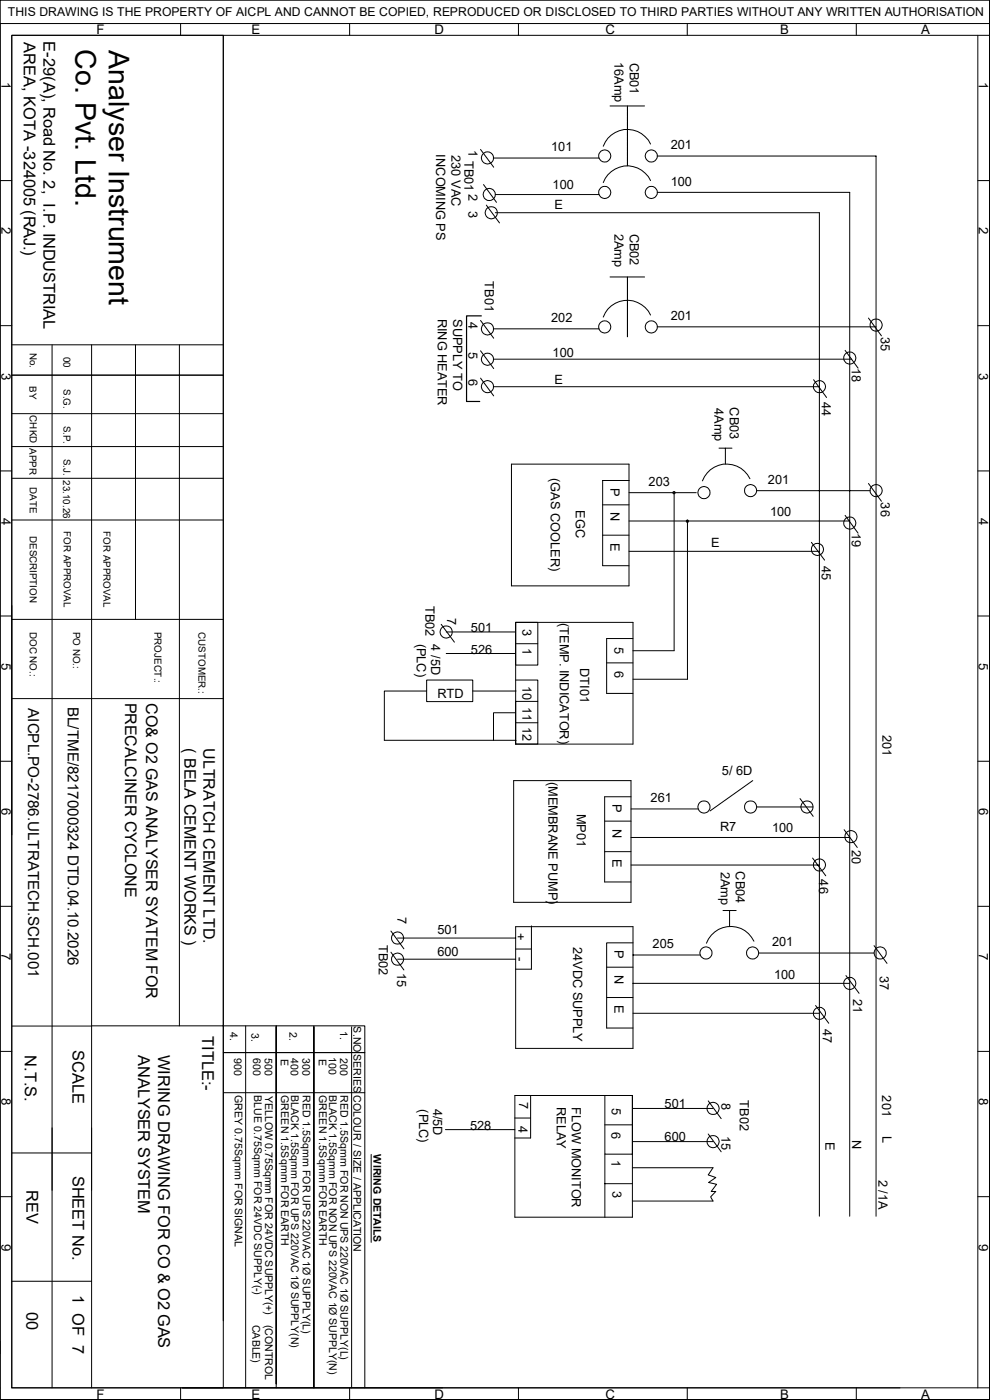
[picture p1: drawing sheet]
<svg xmlns="http://www.w3.org/2000/svg" width="210mm" height="297mm" viewBox="0 0 210 297" stroke-linecap="round" stroke-linejoin="round" font-family="sans-serif">
<g fill="none" stroke="#000" stroke-width=".21">
<path d="M0 0h209.9v296.9h-209.9zM0 5h209.9v291.9h-209.9zM2.5 7.5h44.9v286.9h-44.9zM38.3 5v2.5M47.4 7.5v272.7M74.2 5v2.5M110 5v2.5M145.8 5v2.5M181.7 5v2.5M207.4 7.5v286.9M209.9 7.5h-207.4v286.9h207.4M0 38.3h2.5"/>
<path d="M101.9 31.7l2.8 3.8M102.6 39.2l2.7 3.7M104.7 33.5h22.4M129.4 22.5h7.3M133.1 22.6v1M133.1 23.7v.9M133.1 24.7v1M133.1 25.8v1M133.1 26.8v1M133.1 27.9v1M133.1 29v.9M133.1 30v1"/>
<path d="M133.1 31.1v.9M133.1 32.1v1M133.1 33.2v1M133.1 34.2v1M133.1 22.5h.1M138 30.6a5.5 5.5 0 0 0-5.2-3.1 5.5 5.5 0 0 0-4.8 3.5M138 38.3a5.4 5.4 0 0 0-5.2-3.1 5.4 5.4 0 0 0-4.8 3.5M139.4 33.1h46.4v224.9M207.4 38.3h2.5M103.2 43.5l2.8 3.8M105.1 41.3h22M105.1 45.1h68.7v212.9"/>
<path d="M129.4 58.8h7.3M133.1 59.5v1M133.1 58.8v.6M139.4 40.8h40.9v217.2M0 69.1h2.5M2.5 79.6h44.9M2.5 73.2h44.9M11 73.2v179.3M19.4 73.2v179.3M28.7 73.2v58.2M38.1 73.2v144.4M101.9 68l2.8 3.8"/>
<path d="M101.9 74.4l2.8 3.8M104.7 69.8h22.4M104.7 76.2h76M133.1 60.5v1M133.1 61.6v1M133.1 62.7v.9M133.1 63.7v1M133.1 64.8v.9M133.1 65.8v1M133.1 66.9v1M133.1 67.9v1M133.1 69v1"/>
<path d="M133.1 70.1v.9M133.1 71.1v.4M138 66.8a5.4 5.4 0 0 0-5.2-3.1 5.4 5.4 0 0 0-4.8 3.6M139.4 69.3h46.4M179.3 74.3l2.7 3.8M184.2 67.5l2.8 3.7M207.4 69.1h2.5M0 99.9h2.5M2.5 94.7h44.9M2.5 87.8h44.9M101.9 80.2l2.8 3.8M104.7 82h69.1"/>
<path d="M108.5 98.5h24.9v25.8h-24.9zM152.5 95.1h2.8M153.9 95.1v3.3M172.6 80.6l2.7 3.7M207.4 99.9h2.5M2.5 110.3h44.9M2.5 101.5h44.9M127.8 113.5h5.6M127.8 107.1h5.6M133.4 101.9h-5.6v18.1h5.6M133.4 110.5h46.9M133.4 104.5h14.3"/>
<path d="M133.4 117h40.4M142.8 104.4h.4v.3h-.4zM143 104.5v33.5h-8.7M145.6 110.4h.4v.3h-.4zM145.8 110.3v33.8h-11.5M159.1 101.6a5.5 5.5 0 0 0-5.2-3.1 5.5 5.5 0 0 0-4.9 3.5M160.5 104.1h24.1M172.1 115.1l2.8 3.7M179.3 109.3l2.7 3.8M184.2 102.6l2.8 3.7M0 130.7h2.5M2.5 131.4h44.9"/>
<path d="M2.5 128.5v48.7M93.6 132.5l2.8 3.7M94.7 134.1h14.7M94.7 138.6h14.7M109.4 132h4.7v9.1h-4.7zM109.4 136.6h4.7M109.4 132h24.9v25.9h-24.9zM134.3 135.5h-5.6v11.6h5.6M207.4 130.7h2.5M2.5 148.2h44.9M90.5 144.3h9.8v4.5h-9.8zM90.5 146.6h-9v10.5h28"/>
<path d="M100.3 146.6h9.2M109.4 148.8h4.7v9.1h-4.7zM109.4 144.3h4.7v4.5M109.4 151.2h-4.7v5.9M109.4 153.3h4.7M128.7 140.6h5.6M0 161.5h2.5M109 165.6h24.9v25.8h-24.9zM128.3 174.2h5.6M133.9 177.7h46.4M133.9 171.6h14.2M133.9 169h-5.6v18.1h5.6"/>
<path d="M159.7 165.6l-9.1 6.4M160.5 171.2h12M169.7 169.4l2.8 3.8M179.1 176l2.8 3.8M207.4 161.5h2.5M0 192.3h2.5M82.9 197.5l2.8 3.8M84.3 199h25.1M109.4 196.6h24.9v25.8h-24.9zM112.7 196.4v9.2h-3.3M128.3 180.7h5.6M133.9 183.5h39.9"/>
<path d="M153.4 193.2h2.8M154.8 193.2v3.4M159.9 199.7a5.5 5.5 0 0 0-5.1-3.1 5.5 5.5 0 0 0-4.9 3.5M172.4 182l2.8 3.8M207.4 192.3h2.5M2.5 217.7l74.9-.1v76.8M52.1 217.6v76.8M58.6 217.6v76.8M66.6 217.6v76.8v-76.6M74.6 217.8v76.6M82.9 202l2.8 3.8M84.3 203.5h25.1"/>
<path d="M109.4 201.3h3.3M128.7 211.6h5.6M128.7 205.2h5.6M134.3 208.6h46M134.3 202.6h14.2M134.3 200h-5.6v18.1h5.6M134.3 215h39.5M161 202.2h24.4M173 213.3l2.8 3.8M179.5 207l2.7 3.7M185.4 200.6l2.8 3.8M0 223.1h2.5"/>
<path d="M11 239.3v55.1M19.4 239.3v55.1M47.4 223.3h30M47.4 231.8h30M94.5 239.6h14.7M109.2 232.4h25h-5.9v12.5h5.9v-12.5v25.8h-25zM109.2 237.2h3.4M112.6 232.4v9h-3.4M128.3 238.6h5.9M134.2 235.2h17.1M150.2 233.6l2.8 3.7M207.4 223.1h2.5"/>
<path d="M0 253.9h2.5M2.5 244.6h16.9M78.7 244.9v18.7M128.3 244.9v13.3M128.3 251.1h5.9M134.2 247.7h17.1l-1.1 1.6 1.6 .5-1.5 1.1 1.7 .3-1.1 1.6h.9l-1.1 1.1 .6 .9h-17.1M134.2 242.2h17.1M150.2 240.6l2.8 3.7M207.4 253.9h2.5M2.5 271.8h16.9M38.3 294.4v2.5M74.2 294.4v2.5"/>
<path d="M110 294.4v2.5M145.8 294.4v2.5M181.7 294.4v2.5"/>
<circle cx="103.4" cy="33.5" r="1.29"/>
<circle cx="128.3" cy="33.1" r="1.28"/>
<circle cx="138.2" cy="33.1" r="1.29"/>
<circle cx="103.8" cy="41.3" r="1.29"/>
<circle cx="104.2" cy="45.1" r="1.3"/>
<circle cx="128.3" cy="40.8" r="1.28"/>
<circle cx="138.2" cy="40.8" r="1.29"/>
<circle cx="103.4" cy="69.8" r="1.3"/>
<circle cx="103.4" cy="76.2" r="1.29"/>
<circle cx="128.3" cy="69.4" r="1.29"/>
<circle cx="138.2" cy="69.4" r="1.3"/>
<circle cx="180.3" cy="76" r="1.29"/>
<circle cx="185.8" cy="69" r="1.29"/>
<circle cx="103.4" cy="82" r="1.29"/>
<circle cx="173.8" cy="82" r="1.28"/>
<circle cx="149.4" cy="104.5" r="1.29"/>
<circle cx="159.2" cy="104.1" r="1.29"/>
<circle cx="173.4" cy="116.6" r="1.3"/>
<circle cx="180.3" cy="111" r="1.29"/>
<circle cx="185.9" cy="104.1" r="1.28"/>
<circle cx="94.6" cy="134.1" r="1.3"/>
<circle cx="149.3" cy="171.2" r="1.3"/>
<circle cx="159.2" cy="171.2" r="1.3"/>
<circle cx="171.2" cy="171.2" r="1.3"/>
<circle cx="180.5" cy="177.5" r="1.29"/>
<circle cx="84.3" cy="199" r="1.27"/>
<circle cx="173.8" cy="183.5" r="1.28"/>
<circle cx="84.3" cy="203.5" r="1.27"/>
<circle cx="149.8" cy="202.2" r="1.29"/>
<circle cx="159.7" cy="202.2" r="1.28"/>
<circle cx="173.8" cy="215" r="1.29"/>
<circle cx="180.3" cy="208.6" r="1.29"/>
<circle cx="186.7" cy="202.2" r="1.29"/>
<circle cx="151.3" cy="235.2" r="1.27"/>
<circle cx="151.3" cy="242.2" r="1.29"/>
</g>
<path d="M102.1 67h-3.1v18.2h2.8" fill="none" stroke="#000" stroke-width=".25"/>
<g font-size="6.1">
<text x="16" y="10.4" transform="rotate(90 16 10.4)">Co. Pvt. Ltd.</text>
<text x="23.1" y="10.6" transform="rotate(90 23.1 10.6)">Analyser Instrument</text>
</g>
<g font-size="3.5">
<text x="5.1" y="9" transform="rotate(90 5.1 9)">AREA, KOTA -324005 (RAJ.)</text>
<text x="9.2" y="8.7" transform="rotate(90 9.2 8.7)">E-29(A), Road No. 2, I.P. INDUSTRIAL</text>
<text x="42.9" y="219.8" transform="rotate(90 42.9 219.8)">TITLE:-</text>
<text x="5.2" y="223.8" transform="rotate(90 5.2 223.8)">N.T.S.</text>
<text x="15.4" y="222.7" transform="rotate(90 15.4 222.7)">SCALE</text>
<text x="29.3" y="223.8" transform="rotate(90 29.3 223.8)">ANALYSER SYSTEM</text>
<text x="33.5" y="223.8" transform="rotate(90 33.5 223.8)">WIRING DRAWING FOR CO &amp; O2 GAS</text>
<text x="15.4" y="249.4" transform="rotate(90 15.4 249.4)">SHEET No.</text>
<text x="5.6" y="252.4" transform="rotate(90 5.6 252.4)">REV</text>
<text x="15.4" y="274.8" transform="rotate(90 15.4 274.8)">1 OF 7</text>
<text x="5.6" y="278.3" transform="rotate(90 5.6 278.3)">00</text>
</g>
<g font-size="3.4">
<text x="26.5" y="149.1" transform="rotate(90 26.5 149.1)">PRECALCINER CYCLONE</text>
<text x="31" y="149.2" transform="rotate(90 31 149.2)">CO&amp; O2 GAS ANALYSER SYATEM FOR</text>
<text x="39.1" y="158.8" transform="rotate(90 39.1 158.8)">( BELA CEMENT WORKS )</text>
<text x="43.2" y="158.7" transform="rotate(90 43.2 158.7)">ULTRATCH CEMENT LTD.</text>
</g>
<g font-size="3.2">
<text x="14.4" y="150" transform="rotate(90 14.4 150)">BL/TME/8217000324 DTD.04.10.2026</text>
<text x="6" y="150.2" transform="rotate(90 6 150.2)">AICPL.PO-2786.ULTRATECH.SCH.001</text>
</g>
<g font-size="2.8">
<text x="20.4" y="7.2">F</text>
<text x="53.3" y="7.2">E</text>
<text x="92.2" y="7.2">D</text>
<text x="128.4" y="7.2">C</text>
<text x="165.5" y="7.2">B</text>
<text x="195.4" y="7.2">A</text>
<text x=".3" y="17.4" transform="rotate(90 .3 17.4)">1</text>
<text x="207.6" y="17.4" transform="rotate(90 207.6 17.4)">1</text>
<text x=".3" y="48.3" transform="rotate(90 .3 48.3)">2</text>
<text x="207.6" y="48.3" transform="rotate(90 207.6 48.3)">2</text>
<text x=".3" y="79" transform="rotate(90 .3 79)">3</text>
<text x="207.6" y="79" transform="rotate(90 207.6 79)">3</text>
<text x=".3" y="109.9" transform="rotate(90 .3 109.9)">4</text>
<text x="207.6" y="109.9" transform="rotate(90 207.6 109.9)">4</text>
<text x=".3" y="140.6" transform="rotate(90 .3 140.6)">5</text>
<text x="207.6" y="140.6" transform="rotate(90 207.6 140.6)">5</text>
<text x=".3" y="171.5" transform="rotate(90 .3 171.5)">6</text>
<text x="207.6" y="171.5" transform="rotate(90 207.6 171.5)">6</text>
<text x=".3" y="202.2" transform="rotate(90 .3 202.2)">7</text>
<text x="207.6" y="202.2" transform="rotate(90 207.6 202.2)">7</text>
<text x=".3" y="233" transform="rotate(90 .3 233)">8</text>
<text x="207.6" y="233" transform="rotate(90 207.6 233)">8</text>
<text x=".3" y="263.8" transform="rotate(90 .3 263.8)">9</text>
<text x="207.6" y="263.8" transform="rotate(90 207.6 263.8)">9</text>
<text x="20.4" y="296.8">F</text>
<text x="53.3" y="296.9">E</text>
<text x="92.2" y="296.8">D</text>
<text x="128.4" y="296.8">C</text>
<text x="165.5" y="296.8">B</text>
<text x="195.4" y="296.8">A</text>
</g>
<g font-size="2.7">
<text x="130.4" y="13.1" transform="rotate(90 130.4 13.1)">16Amp</text>
<text x="133.6" y="13.3" transform="rotate(90 133.6 13.3)">CB01</text>
<text x="92.5" y="32.8" transform="rotate(90 92.5 32.8)">INCOMING PS</text>
<text x="95.8" y="32.9" transform="rotate(90 95.8 32.9)">230 VAC</text>
<text x="98.6" y="34.1" transform="rotate(90 98.6 34.1)">TB01</text>
<text x="99.4" y="31.8" transform="rotate(90 99.4 31.8)">1</text>
<text x="116.9" y="32">101</text>
<text x="142.3" y="31.6">201</text>
<text x="99.4" y="41.1" transform="rotate(90 99.4 41.1)">2</text>
<text x="117.2" y="40">100</text>
<text x="142.3" y="39.4">100</text>
<text x="99.4" y="44.9" transform="rotate(90 99.4 44.9)">3</text>
<text x="117.6" y="44.4">E</text>
<text x="130.4" y="49.6" transform="rotate(90 130.4 49.6)">2Amp</text>
<text x="133.6" y="49.6" transform="rotate(90 133.6 49.6)">CB02</text>
<text x="102.8" y="59.7" transform="rotate(90 102.8 59.7)">TB01</text>
<text x="92.9" y="67.6" transform="rotate(90 92.9 67.6)">RING HEATER</text>
<text x="96.1" y="67.7" transform="rotate(90 96.1 67.7)">SUPPLY TO</text>
<text x="99.4" y="68.3" transform="rotate(90 99.4 68.3)">4</text>
<text x="116.9" y="68.3">202</text>
<text x="142.3" y="67.9">201</text>
<text x="186.9" y="71.5" transform="rotate(90 186.9 71.5)">35</text>
<text x="99.4" y="74.6" transform="rotate(90 99.4 74.6)">5</text>
<text x="117.2" y="75.8">100</text>
<text x="99.4" y="80.4" transform="rotate(90 99.4 80.4)">6</text>
<text x="117.6" y="81.4">E</text>
<text x="180.7" y="78.1" transform="rotate(90 180.7 78.1)">18</text>
<text x="151.6" y="86.6" transform="rotate(90 151.6 86.6)">4Amp</text>
<text x="154.8" y="86.4" transform="rotate(90 154.8 86.4)">CB03</text>
<text x="174.4" y="85.3" transform="rotate(90 174.4 85.3)">44</text>
<text x="116.9" y="101.4" transform="rotate(90 116.9 101.4)">(GAS COOLER)</text>
<text x="129.5" y="103.5" transform="rotate(90 129.5 103.5)">P</text>
<text x="137.6" y="103">203</text>
<text x="162.9" y="102.6">201</text>
<text x="186.9" y="106.6" transform="rotate(90 186.9 106.6)">36</text>
<text x="122.2" y="108.2" transform="rotate(90 122.2 108.2)">EGC</text>
<text x="129.5" y="108.7" transform="rotate(90 129.5 108.7)">N</text>
<text x="163.4" y="109.5">100</text>
<text x="180.7" y="113.1" transform="rotate(90 180.7 113.1)">19</text>
<text x="129.5" y="115.2" transform="rotate(90 129.5 115.2)">E</text>
<text x="150.9" y="116">E</text>
<text x="174.4" y="120" transform="rotate(90 174.4 120)">45</text>
<text x="90.3" y="128.5" transform="rotate(90 90.3 128.5)">TB02</text>
<text x="94.9" y="131.1" transform="rotate(90 94.9 131.1)">7</text>
<text x="88.4" y="136.5" transform="rotate(90 88.4 136.5)">(PLC)</text>
<text x="91.5" y="136.7" transform="rotate(90 91.5 136.7)">4 /5D</text>
<text x="99.9" y="134.1">501</text>
<text x="110.9" y="133.4" transform="rotate(90 110.9 133.4)">3</text>
<text x="110.9" y="137.5" transform="rotate(90 110.9 137.5)">1</text>
<text x="118.8" y="132.1" transform="rotate(90 118.8 132.1)">(TEMP. INDICATOR)</text>
<text x="130.3" y="137.2" transform="rotate(90 130.3 137.2)">5</text>
<text x="99.9" y="138.6">526</text>
<text x="123.1" y="141.7" transform="rotate(90 123.1 141.7)">DTI01</text>
<text x="130.3" y="142.4" transform="rotate(90 130.3 142.4)">6</text>
<text x="92.8" y="148.1">RTD</text>
<text x="110.9" y="145.5" transform="rotate(90 110.9 145.5)">10</text>
<text x="110.9" y="150" transform="rotate(90 110.9 150)">11 12</text>
<text x="187.2" y="156" transform="rotate(90 187.2 156)">201</text>
<text x="116.3" y="165.9" transform="rotate(90 116.3 165.9)">(MEMBRANE PUMP)</text>
<text x="153.2" y="164.4">5/ 6D</text>
<text x="122.3" y="172.6" transform="rotate(90 122.3 172.6)">MP01</text>
<text x="129.9" y="170.6" transform="rotate(90 129.9 170.6)">P</text>
<text x="138" y="170.2">261</text>
<text x="129.9" y="175.8" transform="rotate(90 129.9 175.8)">N</text>
<text x="152.7" y="176.4">R7</text>
<text x="163.8" y="176.6">100</text>
<text x="129.9" y="182.2" transform="rotate(90 129.9 182.2)">E</text>
<text x="152.9" y="184.9" transform="rotate(90 152.9 184.9)">2Amp</text>
<text x="156.1" y="184.8" transform="rotate(90 156.1 184.8)">CB04</text>
<text x="180.7" y="180.3" transform="rotate(90 180.7 180.3)">20</text>
<text x="173.8" y="186.6" transform="rotate(90 173.8 186.6)">46</text>
<text x="84.3" y="194.4" transform="rotate(90 84.3 194.4)">7</text>
<text x="109.6" y="198" transform="rotate(90 109.6 198)">+</text>
<text x="80.3" y="200.5" transform="rotate(90 80.3 200.5)">TB02</text>
<text x="92.8" y="198.1">501</text>
<text x="92.8" y="202.9">600</text>
<text x="109.5" y="202.9" transform="rotate(90 109.5 202.9)">-</text>
<text x="121.6" y="200.9" transform="rotate(90 121.6 200.9)">24VDC SUPPLY</text>
<text x="130.3" y="201.6" transform="rotate(90 130.3 201.6)">P</text>
<text x="138.4" y="201.1">205</text>
<text x="163.8" y="200.7">201</text>
<text x="84.3" y="206.3" transform="rotate(90 84.3 206.3)">15</text>
<text x="130.3" y="206.8" transform="rotate(90 130.3 206.8)">N</text>
<text x="164.2" y="207.6">100</text>
<text x="186.6" y="207" transform="rotate(90 186.6 207)">37</text>
<text x="130.3" y="213.2" transform="rotate(90 130.3 213.2)">E</text>
<text x="181" y="212" transform="rotate(90 181 212)">21</text>
<text x="174.6" y="218.3" transform="rotate(90 174.6 218.3)">47</text>
<text x="110.1" y="233.9" transform="rotate(90 110.1 233.9)">7</text>
<text x="157" y="233.4" transform="rotate(90 157 233.4)">TB02</text>
<text x="187.1" y="232.4" transform="rotate(90 187.1 232.4)">201</text>
<text x="88.9" y="235.3" transform="rotate(90 88.9 235.3)">(PLC)</text>
<text x="91.9" y="235.2" transform="rotate(90 91.9 235.2)">4/5D</text>
<text x="99.7" y="239.6">528</text>
<text x="110" y="238.9" transform="rotate(90 110 238.9)">4</text>
<text x="118.1" y="234.9" transform="rotate(90 118.1 234.9)">RELAY</text>
<text x="121.3" y="234.9" transform="rotate(90 121.3 234.9)">FLOW MONITOR</text>
<text x="129.8" y="235.2" transform="rotate(90 129.8 235.2)">5</text>
<text x="141" y="235.1">501</text>
<text x="153" y="234.1" transform="rotate(90 153 234.1)">8</text>
<text x="129.7" y="240.1" transform="rotate(90 129.7 240.1)">6</text>
<text x="141" y="242.1">600</text>
<text x="153" y="240.9" transform="rotate(90 153 240.9)">15</text>
<text x="175.1" y="242.2" transform="rotate(90 175.1 242.2)">E</text>
<text x="180.8" y="241.8" transform="rotate(90 180.8 241.8)">N</text>
<text x="187.2" y="241" transform="rotate(90 187.2 241)">L</text>
<text x="129.7" y="246.2" transform="rotate(90 129.7 246.2)">1</text>
<text x="186.4" y="250.2" transform="rotate(90 186.4 250.2)">2 /1A</text>
<text x="129.9" y="252.6" transform="rotate(90 129.9 252.6)">3</text>
</g>
<text font-size="2.6" x="1.7" y="3.5">THIS DRAWING IS THE PROPERTY OF AICPL AND CANNOT BE COPIED, REPRODUCED OR DISCLOSED TO THIRD PARTIES WITHOUT ANY WRITTEN AUTHORISATION</text>
<g font-size="2.2">
<text x="48.8" y="219" transform="rotate(90 48.8 219)">4.</text>
<text x="53.4" y="219.2" transform="rotate(90 53.4 219.2)">3.</text>
<text x="61.4" y="218.9" transform="rotate(90 61.4 218.9)">2.</text>
<text x="72.2" y="218.8" transform="rotate(90 72.2 218.8)">1.</text>
<text x="75" y="217.8" transform="rotate(90 75 217.8)">S.NO</text>
<text x="49.7" y="224.5" transform="rotate(90 49.7 224.5)">900</text>
<text x="53.7" y="224.5" transform="rotate(90 53.7 224.5)">600</text>
<text x="56.2" y="224.5" transform="rotate(90 56.2 224.5)">500</text>
<text x="59.6" y="224.7" transform="rotate(90 59.6 224.7)">E</text>
<text x="61.7" y="224.5" transform="rotate(90 61.7 224.5)">400</text>
<text x="64.2" y="224.5" transform="rotate(90 64.2 224.5)">300</text>
<text x="67.6" y="224.7" transform="rotate(90 67.6 224.7)">E</text>
<text x="69.8" y="224.3" transform="rotate(90 69.8 224.3)">100</text>
<text x="72.2" y="224.5" transform="rotate(90 72.2 224.5)">200</text>
<text x="75" y="223.5" transform="rotate(90 75 223.5)">SERIES</text>
<text x="49.8" y="232.3" transform="rotate(90 49.8 232.3)">GREY 0.75Sqmm FOR SIGNAL</text>
<text x="53.9" y="232.3" transform="rotate(90 53.9 232.3)">BLUE 0.75Sqmm FOR 24VDC SUPPLY(-)</text>
<text x="56.2" y="232.5" transform="rotate(90 56.2 232.5)">YELLOW 0.75Sqmm FOR 24VDC SUPPLY(+)</text>
<text x="59.6" y="232.3" transform="rotate(90 59.6 232.3)">GREEN 1.5Sqmm FOR EARTH</text>
<text x="61.8" y="232.3" transform="rotate(90 61.8 232.3)">BLACK 1.5Sqmm FOR UPS 220VAC 1Ø SUPPLY(N)</text>
<text x="64.2" y="232.3" transform="rotate(90 64.2 232.3)">RED 1.5Sqmm FOR UPS 220VAC 1Ø SUPPLY(L)</text>
<text x="67.7" y="232.3" transform="rotate(90 67.7 232.3)">GREEN 1.5Sqmm FOR EARTH</text>
<text x="69.8" y="232.3" transform="rotate(90 69.8 232.3)">BLACK 1.5Sqmm FOR NON UPS 220VAC 1Ø SUPPLY(N)</text>
<text x="72.2" y="232.3" transform="rotate(90 72.2 232.3)">RED 1.5Sqmm FOR NON UPS 220VAC 1Ø SUPPLY(L)</text>
<text x="75" y="232.4" transform="rotate(90 75 232.4)">COLOUR / SIZE / APPLICATION</text>
<text x="79.2" y="244.9" transform="rotate(90 79.2 244.9)">WIRING DETAILS</text>
<text x="53.6" y="281" transform="rotate(90 53.6 281)">CABLE)</text>
<text x="56.3" y="281" transform="rotate(90 56.3 281)">(CONTROL</text>
</g>
<g font-size="2.1">
<text x="6.3" y="74.8" transform="rotate(90 6.3 74.8)">No.</text>
<text x="13.5" y="75.7" transform="rotate(90 13.5 75.7)">00</text>
<text x="6.2" y="81.9" transform="rotate(90 6.2 81.9)">BY</text>
<text x="13.5" y="82.6" transform="rotate(90 13.5 82.6)">S.G.</text>
<text x="6.3" y="88.1" transform="rotate(90 6.3 88.1)">CHKD</text>
<text x="6.3" y="95" transform="rotate(90 6.3 95)">APPR</text>
<text x="13.5" y="90.3" transform="rotate(90 13.5 90.3)">S.P.</text>
<text x="13.4" y="101.9" transform="rotate(90 13.4 101.9)">23.10.26</text>
<text x="13.5" y="97.3" transform="rotate(90 13.5 97.3)">S.J.</text>
<text x="6.3" y="103.4" transform="rotate(90 6.3 103.4)">DATE</text>
<text x="6.3" y="113.7" transform="rotate(90 6.3 113.7)">DESCRIPTION</text>
<text x="13.5" y="112.6" transform="rotate(90 13.5 112.6)">FOR APPROVAL</text>
<text x="21.9" y="112.6" transform="rotate(90 21.9 112.6)">FOR APPROVAL</text>
<text x="6.3" y="134" transform="rotate(90 6.3 134)">DOC NO.:</text>
<text x="15.5" y="134" transform="rotate(90 15.5 134)">PO NO.:</text>
<text x="32.8" y="134" transform="rotate(90 32.8 134)">PROJECT.:</text>
<text x="42.1" y="134.1" transform="rotate(90 42.1 134.1)">CUSTOMER.:</text>
</g>
</svg>
